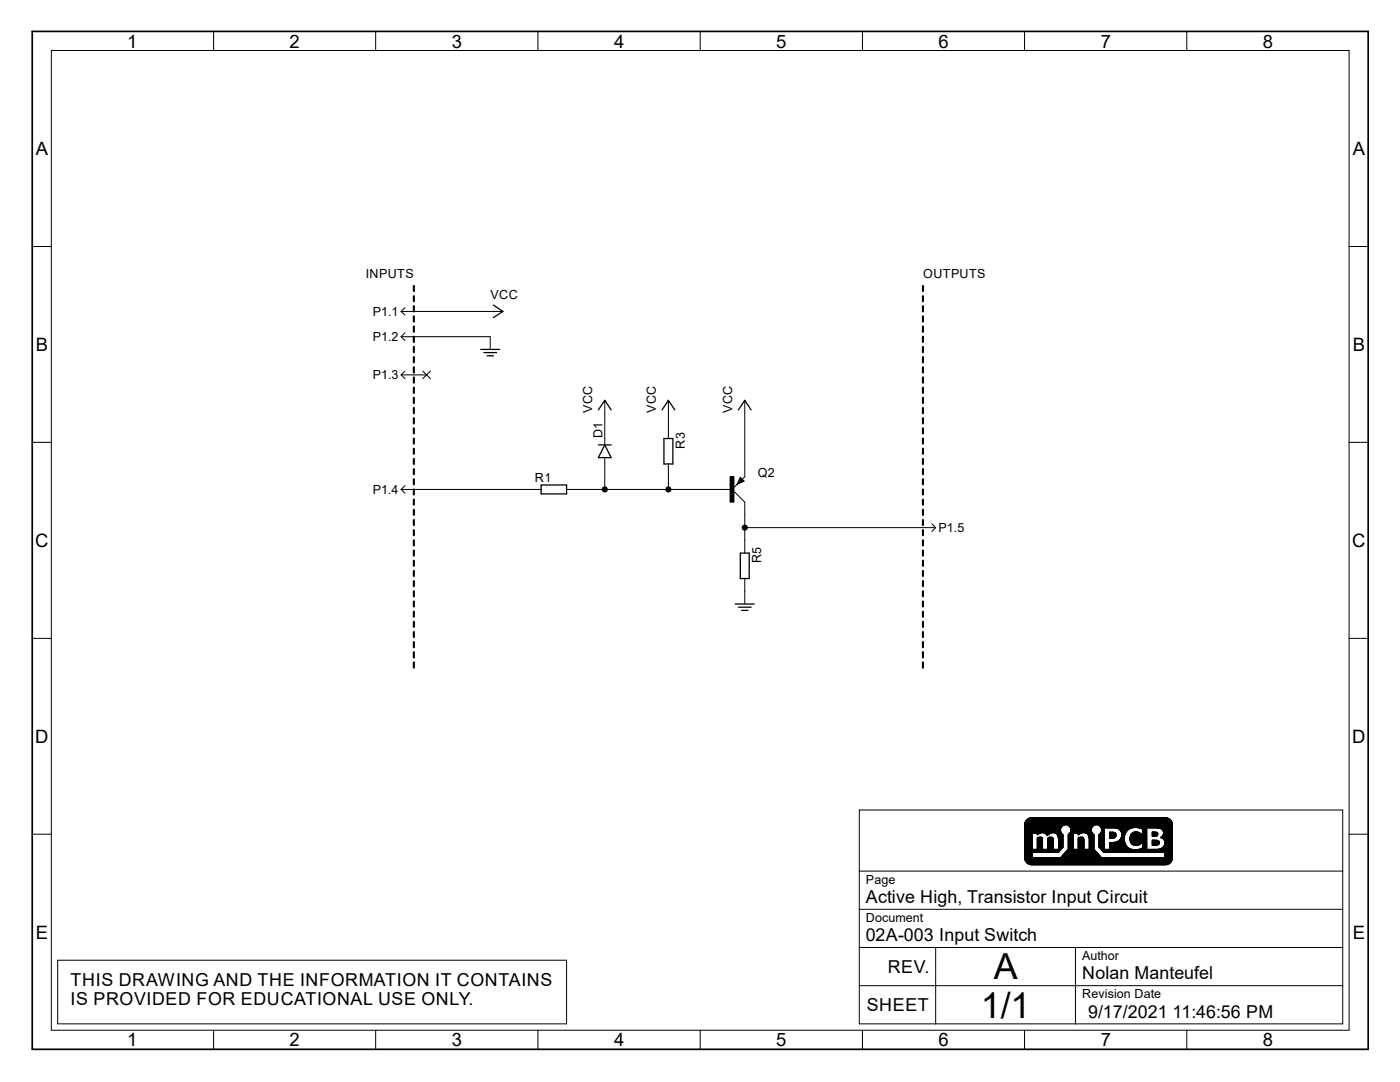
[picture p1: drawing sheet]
<svg xmlns="http://www.w3.org/2000/svg" width="279mm" height="216mm" viewBox="0 0 279 216" stroke-linecap="round" stroke-linejoin="round" font-family="sans-serif">
<path d="M6.4 6.3h266.6v203.1h-266.6z" fill="none" stroke="#000" stroke-width=".34"/>
<g fill="none" stroke="#000" stroke-width=".2">
<path d="M10.2 10.1h259v195.5h-259zM42.6 6.3v3.8M75 6.3v3.8M107.4 6.3v3.8M139.7 6.3v3.8M172.1 6.3v3.8M204.5 6.3v3.8M236.9 6.3v3.8M6.4 49.2h3.8M269.2 49.2h3.8M80.1 62.1h20.3M80.1 62.1l.7 .8"/>
<path d="M80.1 67.2h17.7v2.5M80.1 67.2l.7 .7M80.1 74.8h5M80.1 74.8l.7 .8M80.8 61.4l-.7 .7M80.8 66.4l-.7 .8M80.8 74l-.7 .8M84.4 74l1.5 1.6M85.9 74l-1.5 1.6M120.7 79.9v8.9M133.4 79.9v7.6M148.6 79.9v15.2l-2.5 2.6"/>
<path d="M6.4 88.3h3.8M80.1 97.7h27.9M80.1 97.7l.7 .7M80.8 96.9l-.7 .8M113.1 97.7h33M120.7 91.3v6.4M133.4 92.6v5.1M145.7 95.1h.8v5.1h-.8zM146.1 97.7l2.5 2.5v10.2M147.7 95.2l.8 .8-1.4 .6zM269.2 88.3h3.8M148.6 105.3h38.1"/>
<path d="M148.6 115.4v5.1M186 104.5l.7 .8M186.7 105.3l-.7 .7M6.4 127.4h3.8M269.2 127.4h3.8M6.4 166.5h3.8M171.5 161.6h96.5v42.7h-96.5zM171.5 173.8h96.5M204.5 166.5h1.5M204.5 171.3h29.5M204.5 171.2h29.5M204.5 171.1l29.5 .1"/>
<path d="M204.5 171.1h1.5M204.5 171h1.5M204.5 170.9h1.5M204.5 170.8h1.5M204.5 170.7h1.5M204.5 170.6h1.5M204.5 170.5h1.5M204.5 170.4h1.5M204.5 170.3h1.5M204.5 170.2h1.5M204.5 170.1h1.5M204.5 170.1h6.7"/>
<path d="M204.5 170h6.8M204.5 170h6.9M204.5 169.9h6.9M204.5 169.8h7M204.5 169.7h7.1M204.5 169.6h7.2M204.5 169.5h7.3M204.5 169.4h7.3M204.5 169.4h1.5M204.5 169.3h1.5M204.5 169.2h1.5M204.5 169.1h1.5"/>
<path d="M204.5 169h1.5M204.5 168.9h1.5M204.5 168.8h1.5M204.5 168.7h1.5M204.5 168.6h1.5M204.5 168.5h1.5M204.5 168.4h1.5M204.5 168.3h1.5M204.5 168.2h1.5M204.5 168.1h1.5M204.5 168h1.5M204.5 167.9h1.5"/>
<path d="M204.5 167.8h1.5M204.5 167.7h1.5M204.5 167.6h1.5M204.5 167.5h1.5M204.5 167.4h1.5M204.5 167.3h1.5M204.5 167.2h1.5M204.5 167.1h1.5M204.5 167h1.5M204.5 166.9h1.5M204.5 166.8h1.5M204.5 166.7h1.5"/>
<path d="M204.5 166.6h1.5M204.5 166.4h1.5M204.5 166.3h1.5M204.5 166.2h3.2M204.5 166.2h3.4M204.5 166.2h7.3M204.5 166.1h7.3M204.5 166h7.2M204.5 165.9h7.2M204.5 165.8h7.2M204.5 165.7h7.2M204.5 165.6h7.2"/>
<path d="M204.5 165.5h7.2M204.5 165.4h7.2M204.5 165.3h7.2M204.5 165.2h7.2M204.5 165.1h7.3M204.5 165h7.4M204.5 164.9h7.4M204.5 164.9h7.5M204.5 164.8h7.5M204.5 164.8h7.6M204.5 164.6h7.9M204.5 164.6h29.5"/>
<path d="M204.5 164.5h29.5M204.5 164.4h29.5M204.5 171.5h29.4M204.5 171.4h29.5M204.5 164.3h29.5M204.5 164.3h29.4M204.5 164.2h29.4M204.6 171.6h29.3M204.6 164.1h29.3M204.6 171.7h29.2M204.6 164h29.3M204.6 164h29.2"/>
<path d="M204.6 171.8h29.2M204.6 163.9h29.2M204.7 171.9h29.1M204.7 163.8l29.1 .1M204.7 172h29M204.7 163.8h29M204.8 163.7h28.9M204.8 172.1h28.8M204.8 172h28.9M204.8 163.7h28.8M204.9 163.6h28.7M204.9 172.2h28.7"/>
<path d="M204.9 172.1h28.7M204.9 172.2h28.6M204.9 163.5h28.6M205 163.5h28.5M205.1 172.3h28.3M205.1 163.4h28.3M205.1 163.4h28.2M205.2 172.4h28.1M205.2 163.3h28.1M205.3 172.5h27.8M205.4 163.2h27.7M205.4 172.5h27.6"/>
<path d="M205.5 163.2h27.5M205.7 172.6h27M205.7 163.2h27M207 166.5h.2M207 169.4h1.1M207 169.3h1.1M207 169.2h1.1M207 169.1h1.1M207 169h1.1M207 168.9h1.1M207 168.8h1.1M207 168.7h1.1"/>
<path d="M207 168.6h1.1M207 168.5h1.1M207 168.4h1.1M207 168.3h1.1M207 168.2h1.1M207 168.1h1.1M207 168h1.1M207 167.9h1.1M207 167.8h1.1M207 167.7h1.1M207 167.6h1.1M207 167.5h1.1"/>
<path d="M207 167.4h1.1M207 167.3h1.1M207 167.2h1M207 166.6h.1M207 166.5h.1M207 166.3h.5M207 166.3h.6M207.1 167.1h.8M207.2 167.1h.7M207.3 167h.6M207.4 166.4h-.4M208.2 166.2h1.9"/>
<path d="M208.4 166.2h1.4M208.5 166.3h1.2M208.6 166.3h1M208.7 166.4h.8M208.8 166.5h.5M208.9 166.6h.3M209 166.7h.1M209.1 169.4h1.1M209.1 169.3h1.1M209.1 169.2h1.1M209.1 169.1h1.1M209.1 169h1.1"/>
<path d="M209.1 168.9h1.1M209.1 168.8h1.1M209.1 168.7h1.1M209.1 168.6h1.1M209.1 168.5h1.1M209.1 168.4h1.1M209.1 168.3h1.1M209.1 168.2h1.1M209.1 168.1h1.1M209.1 168h1.1M209.1 167.9h1.1M209.1 167.8h1.1"/>
<path d="M209.1 167.7h1.1M209.1 167.6h1.1M209.1 167.5h1.1M209.1 167.4h1.1M209.1 167.3h1M209.1 167.2h1M209.2 167.2h.9M209.2 167.1h.9M209.3 167.1h.8M209.4 167h.6M210.3 166.2h1.5M210.6 166.2h1.2"/>
<path d="M210.7 166.3h1.2M210.8 166.4h1.2M210.9 166.5h1.2M211 166.5h1.1M211 166.6h1.1M211.1 166.7h1M211.1 166.8h1M211.2 167h.9M211.2 166.9h.9M211.2 167.3h.9M211.2 167.2h.9M211.2 167.1h.9"/>
<path d="M211.2 169.4h.7M211.2 169.3h.7M211.2 169.3h.8M211.2 169.2h.8M211.2 169.1h.9M211.2 169h.9M211.2 168.9h.9M211.2 168.8h.9M211.2 168.7h.9M211.2 168.6h.9M211.2 168.5h.9M211.2 168.4h.9"/>
<path d="M211.2 168.3h.9M211.2 168.2h.9M211.2 168.1h.9M211.2 168h.9M211.2 167.9h.9M211.2 167.8h.9M211.2 167.7h.9M211.2 167.6h.9M211.2 167.5h.9M211.2 167.4h.9M211.7 171.1h8.1M211.8 171h7.9"/>
<path d="M211.8 170.9h7.9M211.9 170.9h7.7M212 170.8h7.5M212 170.7h7.5M212 170.7h7.4M212.1 170.6h7.3M212.1 169.2h-.9M212.1 170.6h7.2M212.2 170.5h7.1M212.3 170.5h6.9M212.3 170.4h6.9M212.3 164.7h-7.8"/>
<path d="M212.4 170.3h6.7M212.5 170.2h6.5M212.5 170.2h6.4M212.6 170.1h6.3M212.7 170h6.1M212.8 169.9h5.9M212.8 169.8h5.9M212.9 169.8h5.7M212.9 169.7h5.7M213 169.7h5.5M213 164.6h5.5M213 169.6h5.5"/>
<path d="M213.1 169.6h5.3M213.1 164.7h5.3M213.1 169.5h5.3M213.2 169.4l5.1 .1M213.2 169.4h1M213.2 169.3h1M213.2 169.2h1M213.2 169.1h1M213.2 169h1M213.2 168.9h1M213.2 168.8h1M213.2 168.7h1"/>
<path d="M213.2 168.6h1M213.2 168.5h1M213.2 168.4h1M213.2 168.3h1M213.2 168.2h1M213.2 168.1h1M213.2 168h1M213.2 167.9h1M213.2 167.8h1M213.2 167.7h1M213.2 167.6h1M213.2 167.5h1"/>
<path d="M213.2 167.4h1M213.2 167.3h1M213.2 167.2h1M213.2 167.1h1M213.2 167h1M213.2 166.9h1M213.2 166.8h1M213.2 166.7h1M213.2 166.6h1M213.2 166.5h1M213.2 164.8h5M213.3 166.5h.9"/>
<path d="M213.3 166.4h.9M213.3 164.8h4.9M213.4 164.8h4.7M213.4 164.9h4.7M213.4 166.3h.8M213.5 166.3h.7M213.5 166.2h2.4M213.5 165h4.5M213.5 166.2h2.7M213.5 166.2h4.4M213.5 165.1h4.4M213.6 166.1h4.3"/>
<path d="M213.6 165.1h4.3M213.6 166h4.3M213.6 165.2h4.3M213.7 165.9h4.1M213.7 165.8h4.1M213.7 165.4h4.1M213.7 165.3h4.1M213.7 165.7h4.1M213.7 165.6h4.1M213.7 165.5h4.1M215.2 166.5h.2M215.2 169.4h1.1"/>
<path d="M215.2 169.3h1.1M215.2 169.2h1.1M215.2 169.1h1.1M215.2 169h1.1M215.2 168.9h1.1M215.2 168.8h1.1M215.2 168.7h1.1M215.2 168.6h1.1M215.2 168.5h1.1M215.2 168.4h1.1M215.2 168.3h1.1M215.2 168.2h1.1"/>
<path d="M215.2 168.1h1.1M215.2 168h1.1M215.2 167.9h1.1M215.2 167.8h1.1M215.2 167.7h1.1M215.2 167.6h1.1M215.2 167.5h1.1M215.2 167.4h1.1M215.2 167.3h1.1M215.2 167.2l1.1 .1M215.2 167.2h1M215.2 166.5h.1"/>
<path d="M215.2 166.3h.5M215.2 166.6h.1M215.3 167.1h.9M215.5 167h.6M215.6 166.4h-.4M216.4 166.2h1.6M216.7 166.2h1.3M216.8 166.3h1.2M216.8 166.3h1.3M216.9 166.4h1.3M217 166.5h1.2M217.1 166.5h1.2"/>
<path d="M217.1 166.6h1.2M217.2 166.6h1.1M217.2 166.7h1.1M217.3 166.8h1M217.3 166.9h1M217.3 167.2h1M217.3 167.1h1M217.3 167h1M217.4 169.4h.9M217.4 169.3h.9M217.4 169.2h.9M217.4 169.1h.9"/>
<path d="M217.4 169h.9M217.4 168.9h.9M217.4 168.8h.9M217.4 168.7h.9M217.4 168.6h.9M217.4 168.5h.9M217.4 168.4h.9M217.4 168.3h.9M217.4 168.2h.9M217.4 168.1h.9M217.4 168h.9M217.4 167.9h.9"/>
<path d="M217.4 167.8h.9M217.4 167.7h.9M217.4 167.6h.9M217.4 167.5h.9M217.4 167.4h.9M217.4 167.3h.9M219.1 164.6h14.9M219.2 164.7h14.8M219.3 169.1h1M219.3 169h1M219.3 168.9h1M219.3 168.8h1"/>
<path d="M219.3 168.7h1M219.3 168.6h1M219.3 168.5h1M219.3 168.4h1M219.3 168.3h1M219.3 168.2h1M219.3 168.1h1M219.3 168h1M219.3 167.9h1M219.3 167.8h1M219.3 167.7h1M219.3 167.6h1"/>
<path d="M219.3 167.5h1M219.3 167.4h1M219.3 167.3h1M219.3 167.2h1M219.3 167.1h1M219.3 167h1M219.3 166.9h1M219.3 166.8h1M219.3 166.7h1M219.3 166.6h1M219.3 166.5h1M219.4 169.1h.9"/>
<path d="M219.4 166.5h.9M219.4 169.2h.9M219.4 164.8h14.6M219.5 169.2h.8M219.5 166.4h.8M219.5 164.8h14.5M219.5 169.3h.8M219.5 164.9h14.5M219.6 169.4h.7M219.6 169.3h.7M219.6 166.3h.7M219.6 164.9h14.4"/>
<path d="M219.6 166.2h.7M219.6 165h14.4M219.7 169.4l6.2 .1M219.7 166.2h.6M219.7 169.5h6.4M219.7 166.1h.6M219.7 165.1h14.3M219.8 169.5h14.2M219.8 166h.5M219.8 165.2h6.1M219.8 165.2h6.3M219.8 169.6h14.2"/>
<path d="M219.8 165.9h.5M219.8 165.3h.5M219.8 165.8h.5M219.8 165.7h.5M219.8 165.6h.5M219.8 165.5h.5M219.8 165.4h.5M219.9 169.7h14.1M220 169.8h14M220.1 169.9h13.9M220.1 170h13.9M220.2 170h13.8"/>
<path d="M220.3 170.1h13.7M221.4 166.5h1.3M221.4 169.4h4.2M221.4 169.3h4.1M221.4 169.3h4M221.4 169.2h3.9M221.4 169.1h3.7M221.4 169h3.7M221.4 169h3.6M221.4 168.9h3.5M221.4 168.8h3.4M221.4 168.7h3.4"/>
<path d="M221.4 168.7h3.3M221.4 168.6h3.3M221.4 168.5h3.3M221.4 168.5h3.2M221.4 168.4h3.2M221.4 168.3l3.2 .1M221.4 168.3h3.1M221.4 168.2h3.1M221.4 168.1h3.1M221.4 167.3h.5M221.4 167.2h1.1M221.4 167.1h1.1"/>
<path d="M221.4 167.1h1.2M221.4 167h1.2M221.4 166.9h1.3M221.4 166.8h1.3M221.4 166.7h1.3M221.4 166.6h1.3M221.4 166.4h1.3M221.4 166.3h1.3M221.4 166.3h1.2M221.4 166.2h1.2M221.4 166.2h1.1M221.4 166.1h1.1"/>
<path d="M221.4 166h.8M222.2 168.1h2.3M222.4 167.2l-1 .1M222.7 166.9l-1.3 .1M222.8 168h1.7M222.9 167.9h1.6M222.9 165.3h2.7M223 167.9h1.4M223.1 165.4h2.4M223.1 167.9h1.3M223.1 165.4h2.3M223.2 167.8h1.2"/>
<path d="M223.2 165.4h2.2M223.3 167.7h1.1M223.3 165.5h2M223.4 167.7h1M223.4 165.5h1.9M223.4 167.6h1M223.5 167.6h.9M223.5 165.7h1.6M223.5 165.6h1.6M223.5 167.5h.9M223.6 165.7h1.4M223.6 167.4h.8"/>
<path d="M223.6 165.8h1.4M223.6 167.3h.8M223.6 165.8h1.3M223.7 167.3h.7M223.7 165.9h1.1M223.7 167.2h.7M223.7 167.1h.7M223.7 166h1.1M223.8 167.1h.6M223.8 167h.6M223.8 166.1h.9M223.8 166h.9"/>
<path d="M223.8 166.9h.6M223.8 166.8h.6M223.8 166.2h.8M223.8 166.2h.9M223.9 166.5h.6M223.9 166.8h.6M223.9 166.7h.6M223.9 166.6h.6M223.9 166.4h.7M223.9 166.3h.7M225.5 167.6h3.4M225.5 167.5h3.4"/>
<path d="M225.5 167.4h3.4M225.5 167.3h3.4M225.5 167.2h3.4M225.5 167.1h3.4M225.6 167.9h3.3M225.6 167.8h3.3M225.6 167.7h3.3M225.6 167.6h3.3M225.6 167h3.3M225.6 166.9h3.3M225.6 166.8h3.3M225.6 168h3.3"/>
<path d="M225.6 166.7h3.3M225.6 166.6h3.3M225.7 168.1h3.2M225.7 166.6h3.2M225.7 166.5h3.2M225.7 168.2h2.2M225.7 166.5h2.2M225.8 166.5h2M225.8 168.3h2M225.8 168.2h2.1M225.8 166.4h2M225.8 168.4h1.9"/>
<path d="M225.8 166.3h1.9M225.9 168.4h1.7M225.9 166.3h1.7M225.9 166.2h1.7M226 168.5h1.5M226 166.2h1.5M226.1 168.6h1.3M226.1 168.5h1.4M226.1 166.2h1.3M226.1 166.1h1.3M226.2 168.6h1.1M226.3 166h.9"/>
<path d="M226.4 168.7h.7M226.4 166h.7M227.1 169.5h6.9M227.1 165.2h6.9M227.2 169.5h6.8M227.2 165.2h6.8M227.6 169.4h1.3M227.6 165.3h1.3M227.7 169.3h1.2M227.8 169.3h1.1M227.8 165.4h1.1M227.9 169.2h1"/>
<path d="M227.9 165.4h1M228 169.2h.9M228 165.5h.9M228 166.5h.9M228 169.1h.9M228 169h.9M228 168.9h.9M228 168.8h.9M228 168.7h.9M228 168.6h.9M228 168.5h.9M228 168.4h.9"/>
<path d="M228 168.3h.9M228 168.2h.9M228 166.4h.9M228 166.3h.9M228 166.2h.9M228 166.1h.9M228 166h.9M228 165.9h.9M228 165.8h.9M228 165.7h.9M228 165.6h.9M230 166.5h1.1"/>
<path d="M230 168.7h.7M230 168.6h1.1M230 168.5h1.2M230 168.4h1.3M230 168.3h1.3M230 168.3h1.4M230 168.2h1.4M230 168.1h1.4M230 168h1.4M230 167.9h1.3M230 167.8h1.2M230 167.7h1.1"/>
<path d="M230 167.6h.9M230 166.9h.6M230 166.8h.8M230 166.8h.9M230 166.8h1M230 166.7h1M230 166.6h1.1M230 166.4h1.1M230 166.3h1.1M230 166.2h1.1M230 166.2h1M230 166.1h1"/>
<path d="M230 166h.8M230 166h.5M231.1 168.6l-1.1 .1M231.1 166.6l-1.1 .1M231.5 169.4h2.5M231.5 165.3h2.5M231.6 169.3h2.4M231.6 167.1h2.4M231.6 165.4h2.4M231.6 167.2h2.4M231.7 169.3h2.3M231.7 167h2.3"/>
<path d="M231.8 169.2h2.2M231.8 167h2.2M231.8 165.4h2.2M231.8 167.2h2.2M231.9 165.5h2.1M231.9 169.2h2.1M231.9 166.9h2.1M231.9 166.8h2.1M232 169.1h2M232 167.3h2M232 166.8h2M232 165.6h2"/>
<path d="M232 165.7h2M232.1 169.1h1.9M232.1 167.3h1.9M232.1 166.7h1.9M232.1 165.7h1.9M232.1 169h1.9M232.1 167.4h1.9M232.1 166.6h1.9M232.1 165.8h1.9M232.2 166.5h1.8M232.2 169h1.8M232.2 166.4h1.8"/>
<path d="M232.2 166h1.8M232.2 165.9h1.8M232.2 168.9h1.8M232.2 167.5h1.8M232.2 167.4h1.8M232.2 166.3h1.8M232.2 166.2h1.8M232.2 166.1h1.8M232.3 168.8h1.7M232.3 167.6h1.7M232.3 168.7h1.7M232.4 168.7h1.6"/>
<path d="M232.4 167.7h1.6M232.4 168.6h1.6M232.4 167.8h1.6M232.5 168.5h1.5M232.5 168.4h1.5M232.5 168.3h1.5M232.5 168.2h1.5M232.5 168.1h1.5M232.5 168h1.5M232.5 167.9h1.5M232.5 171.1h1.5M232.5 171h1.5"/>
<path d="M232.5 170.9h1.5M232.5 170.8h1.5M232.5 170.7h1.5M232.5 170.6h1.5M232.5 170.5h1.5M232.5 170.4h1.5M232.5 170.3h1.5M232.5 170.2h1.5M232.5 170.1h1.5M233.9 171.7h-29.3M234 171.4h-29.5M269.2 166.5h3.8"/>
<path d="M11.5 191.6h101.6v12.7h-101.6zM171.5 181.4h96.5M171.5 189.1h96.5M171.5 196.7h96.5M186.7 189.1v15.2M214.6 189.1v15.2M42.6 205.6v3.8M75 205.6v3.8M107.4 205.6v3.8M139.7 205.6v3.8M172.1 205.6v3.8M204.5 205.6v3.8"/>
<path d="M236.9 205.6v3.8"/>
<circle cx="120.7" cy="97.7" r=".51"/>
<circle cx="133.4" cy="97.7" r=".51"/>
<circle cx="148.6" cy="105.3" r=".51"/>
</g>
<g fill="none" stroke="#000" stroke-width=".25">
<path d="M95.9 69.7h3.8M96.6 70.4h2.5M97.2 71h1.3M98.5 60.9l1.9 1.2-1.9 1.3M108 96.8h5.1v1.8h-5.1zM119.4 88.8h2.6M119.4 81.8l1.3-1.9 1.3 1.9M120.7 88.8l1.3 2.5h-2.6zM132.1 81.8l1.3-1.9 1.3 1.9M132.5 87.5h1.8v5.1h-1.8zM147.4 81.8l1.2-1.9 1.3 1.9M147.7 95.5l.6 .5-.9 .4z"/>
<path d="M147.7 95.8l.3 .2M147.7 110.4h1.8v5h-1.8zM146.7 120.5h3.8M147.4 121.2h2.5M148 121.8h1.3"/>
</g>
<g fill="none" stroke="#000" stroke-width=".42">
<path d="M82.6 57.1v1M82.6 59.1v1M184.2 57.1v1M184.2 59.1v1M82.6 61.1v1M82.6 63.1v1.1M82.6 65.2v1M82.6 67.2v1M82.6 69.2v1.1M82.6 71.2v1.1M82.6 73.3v1M82.6 75.3v1.1"/>
<path d="M82.6 77.3v1.1M82.6 79.4v1M184.2 61.1v1M184.2 63.1v1.1M184.2 65.2v1M184.2 67.2v1M184.2 69.2v1.1M184.2 71.2v1.1M184.2 73.3v1M184.2 75.3v1.1M184.2 77.3v1.1M184.2 79.4v1"/>
<path d="M82.6 81.4v1.1M82.6 83.4v1.1M82.6 85.5v1M82.6 87.5v1M82.6 89.5v1.1M82.6 91.6v1M82.6 93.6v1M82.6 95.6v1M82.6 97.7v1M82.6 99.7v1M184.2 81.4v1.1M184.2 83.4v1.1"/>
<path d="M184.2 85.5v1M184.2 87.5v1M184.2 89.5v1.1M184.2 91.6v1M184.2 93.6v1M184.2 95.6v1M184.2 97.7v1M184.2 99.7v1M82.6 101.7v1M82.6 103.8v1M82.6 105.8v1M82.6 107.8v1"/>
<path d="M82.6 109.9v1M82.6 111.9v1M82.6 113.9v1M82.6 116v1M82.6 118v1M184.2 101.7v1M184.2 103.8v1M184.2 105.8v1M184.2 107.8v1M184.2 109.9v1M184.2 111.9v1M184.2 113.9v1"/>
<path d="M184.2 116v1M184.2 118v1M82.6 120v1M82.6 122v1.1M82.6 124.1v1M82.6 126.1v1M82.6 128.1v1.1M82.6 130.1v1.1M82.6 132.2v1M184.2 120v1M184.2 122v1.1M184.2 124.1v1"/>
<path d="M184.2 126.1v1M184.2 128.1v1.1M184.2 130.1v1.1M184.2 132.2v1"/>
</g>
<g fill="#000">
<path d="M145.7 95.1h.8v5.1h-.8z" fill-rule="evenodd"/>
<circle cx="120.7" cy="97.7" r=".51"/>
<circle cx="133.4" cy="97.7" r=".51"/>
<circle cx="148.6" cy="105.3" r=".51"/>
</g>
<g font-size="7.2">
<text x="198.3" y="195.4">A</text>
<text x="195.7" y="203">1/1</text>
</g>
<g font-size="3.7">
<text x="25.4" y="9.5">1</text>
<text x="57.8" y="9.5">2</text>
<text x="90.2" y="9.5">3</text>
<text x="122.6" y="9.5">4</text>
<text x="154.9" y="9.5">5</text>
<text x="187.3" y="9.5">6</text>
<text x="219.7" y="9.5">7</text>
<text x="252" y="9.5">8</text>
<text x="7.2" y="30.9">A</text>
<text x="270" y="30.9">A</text>
<text x="7.2" y="70">B</text>
<text x="270" y="70">B</text>
<text x="7" y="109.1">C</text>
<text x="269.8" y="109.1">C</text>
<text x="7" y="148.3">D</text>
<text x="269.8" y="148.3">D</text>
<text x="7.2" y="187.3">E</text>
<text x="270" y="187.3">E</text>
<text x="25.4" y="208.8">1</text>
<text x="57.8" y="208.8">2</text>
<text x="90.2" y="208.8">3</text>
<text x="122.6" y="208.8">4</text>
<text x="154.9" y="208.8">5</text>
<text x="187.3" y="208.8">6</text>
<text x="219.7" y="208.8">7</text>
<text x="252" y="208.8">8</text>
</g>
<g font-size="3.6">
<text x="172.8" y="180.2">Active High, Transistor Input Circuit</text>
<text x="172.8" y="187.8">02A-003 Input Switch</text>
<text x="14.1" y="196.7">THIS DRAWING AND THE INFORMATION IT CONTAINS</text>
<text x="177.2" y="194.1">REV.</text>
<text x="215.9" y="195.4">Nolan Manteufel</text>
<text x="14.1" y="200.5">IS PROVIDED FOR EDUCATIONAL USE ONLY.</text>
<text x="173" y="201.8">SHEET</text>
<text x="217.2" y="203">9/17/2021 11:46:56 PM</text>
</g>
<g font-size="2.5">
<text x="73" y="55.4">INPUTS</text>
<text x="97.9" y="59.6">VCC</text>
<text x="184.2" y="55.4">OUTPUTS</text>
<text x="74.4" y="63">P1.1</text>
<text x="74.4" y="68.1">P1.2</text>
<text x="74.4" y="75.7">P1.3</text>
<text x="118.2" y="82.4" transform="rotate(-90 118.2 82.4)">VCC</text>
<text x="130.9" y="82.4" transform="rotate(-90 130.9 82.4)">VCC</text>
<text x="146.1" y="82.4" transform="rotate(-90 146.1 82.4)">VCC</text>
<text x="120.2" y="87.5" transform="rotate(-90 120.2 87.5)">D1</text>
<text x="136.7" y="89.5" transform="rotate(-90 136.7 89.5)">R3</text>
<text x="151.2" y="95.1">Q2</text>
<text x="74.4" y="98.6">P1.4</text>
<text x="106.8" y="96.2">R1</text>
<text x="187.3" y="106.2">P1.5</text>
<text x="151.9" y="112.4" transform="rotate(-90 151.9 112.4)">R5</text>
<text x="172.8" y="176.4">Page</text>
<text x="172.8" y="184">Document</text>
<text x="215.9" y="191.6">Author</text>
<text x="215.9" y="199.2">Revision Date</text>
</g>
</svg>
